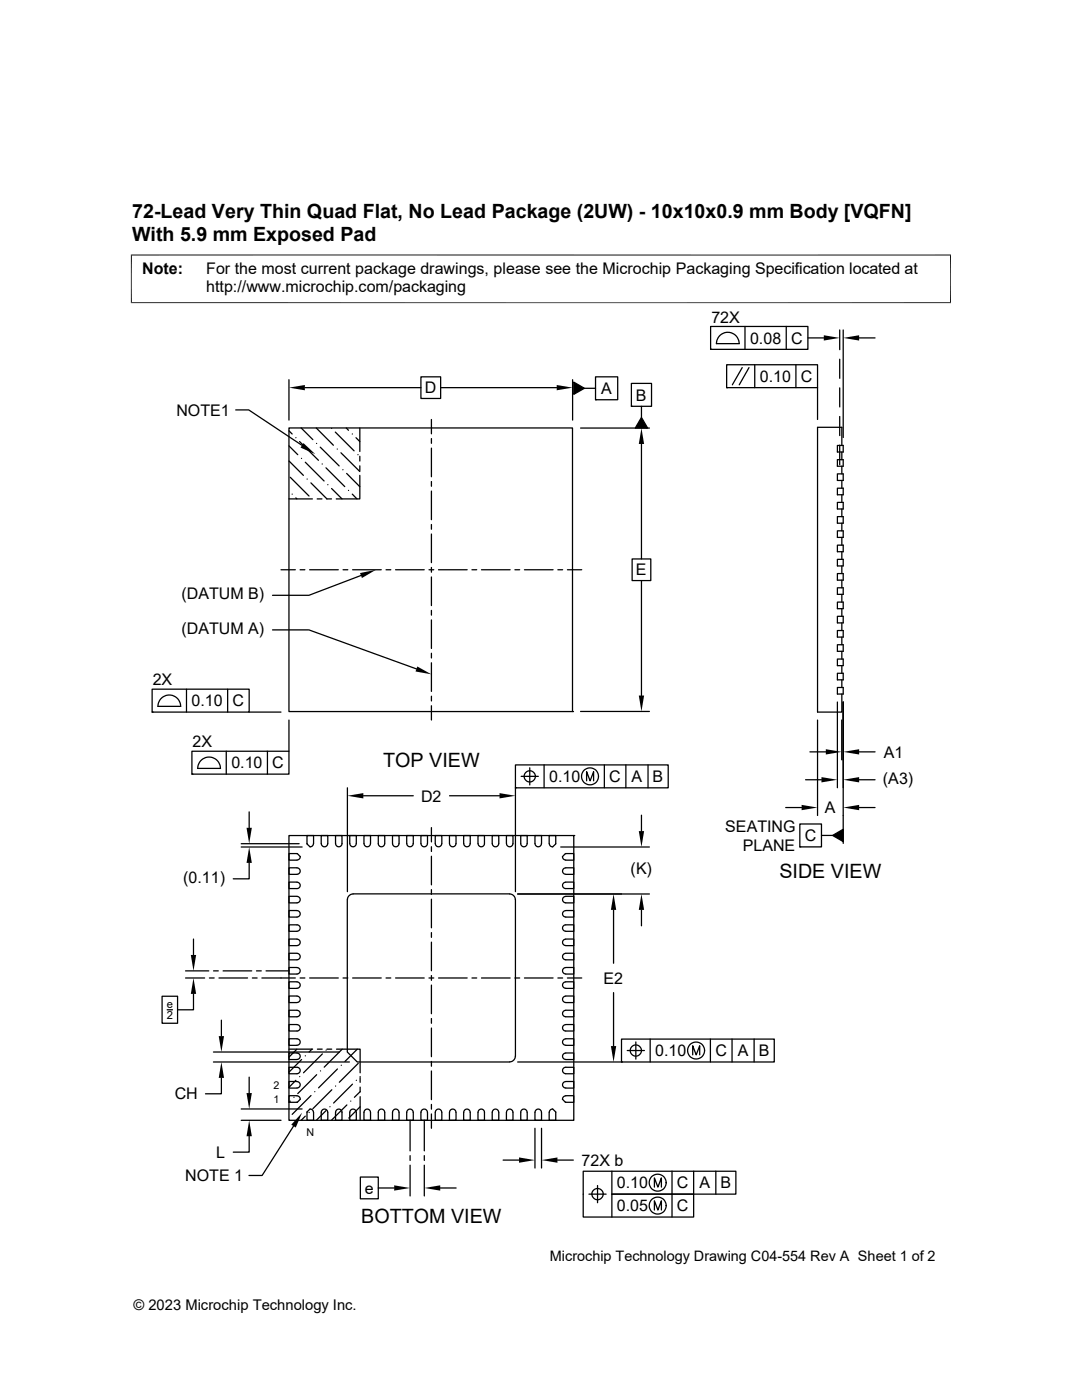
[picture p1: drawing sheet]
<svg xmlns="http://www.w3.org/2000/svg" width="216mm" height="279mm" viewBox="0 0 216 279" stroke-linecap="round" stroke-linejoin="round" font-family="sans-serif">
<g fill="none" stroke="#000" stroke-width=".25">
<path d="M57.7 75.8v8M60.8 77.4h23.2M84 75.2h3.9v4.3h-3.9zM87.9 77.4h23.2M114.3 75.8v8M114.5 76.3l2.1 1.2-2.1 1.2zM116.6 77.5h2.2M118.8 75.2h4.5v4.6h-4.5zM118.8 79.8h.1M126 76.5h4v4.6h-4zM141.8 65.2h19.4v4.5h-19.4zM141.8 69.7h.1"/>
<path d="M142.9 68.6h4.6a2.26 2.26 0 0 0-2.3-2.3 2.26 2.26 0 0 0-2.2 2.3M145 72.8h18.1v4.6h-18.1zM145 77.4h.1M148.1 73.4l-2 3.4M148.7 65.2v4.5M149.5 73.4l-2 3.4M150.6 72.8v4.6M156.9 65.2v4.5M158.8 72.8v4.6M161.2 67.4h3.2M163.1 77.4v6.3M167.6 65.8v4"/>
<path d="M167.6 71.7v3.8M167.6 77.4v3.8M168.3 65.8v21.5M171.4 67.4h3.2M47 81.8h2.6l10.7 7.1M57.7 99.6h4.6M57.7 86l.6 .6M57.7 89l1.7 1.7M57.7 92l2.8 2.9M57.7 85.4h56.5v56.6h-56.5zM57.9 95.2l3.8 3.8M58.3 98.6h.1"/>
<path d="M59 87.4h.1M59 99.4l.2 .2M59.8 88.1l3.7 3.8M60.1 85.4l2.3 2.3M60.2 91.5h.1M60.9 92.2l3.8 3.8M61.3 95.6h.1M62 96.4l3.2 3.2M63.1 85.4l3.4 3.5M63.2 88.5h.1M63.3 99.6h.9M63.9 89.2l3.8 3.8"/>
<path d="M64.3 92.6h.1M65 93.4l3.8 3.7M65.2 99.6h.9M65.4 96.7h.1M66.2 85.5h.1M66.2 97.5l2 2.1M66.9 86.2l3.8 3.8M67.3 89.6h.1M68 90.4l3.8 3.7M68.4 93.7h.1M69.1 85.4l.4 .5M69.2 94.5l2.6 2.6"/>
<path d="M69.5 97.9h.1M70.3 86.6h.1M70.3 98.6l.9 1M71 87.4l.8 .7M71.4 90.7h.1M71.8 85.4v4.7M71.8 91.1v.9M71.8 93v.9M71.8 94.9v4.7h-4.7M86.1 83.7v2.9M86.1 87.5v1M86.1 89.4v5.7"/>
<path d="M86.1 96.1v.9M86.1 98v5.7M115.8 85.4h13.8M126 81.1h.1M128 88.6v22.9M128 83.3l1.2 2.1h-2.4zM128 81.1v2.2M167.1 88.9h1.2v1.3h-1.2zM167.1 91.7h1.2v1.3h-1.2zM167.1 94.6h1.2v1.3h-1.2zM167.1 97.4h1.2v1.3h-1.2zM167.6 83.1v3.8"/>
<path d="M167.6 88.8v4M168 88.9v-3.6h-4.9v56.8h4.9v-3.6M168 90.2v1.5M168 93v1.6M168 95.9v1.5M168 98.7v1.6M56.1 113.7h2.8M59.9 113.7h.9M61.8 113.7h5.7M68.5 113.7h.9M70.4 113.7h5.7M72 114.9l-10.4 3.9h-7.2"/>
<path d="M77 113.7h1M78.9 113.7h5.7M85.6 113.7h1M86.1 104.7v.9M86.1 106.6v5.7M86.1 113.2v1M86.1 115.1v5.8M87.5 113.7h5.7M94.2 113.7h.9M96.1 113.7h5.7M102.7 113.7h1M104.6 113.7h5.8"/>
<path d="M111.3 113.7h1M113.2 113.7h2.9M126.1 111.5h3.8v4.4h-3.8zM128 115.9v22.9M167.1 100.3h1.2v1.3h-1.2zM167.1 103.1h1.2v1.3h-1.2zM167.1 105.9h1.2v1.4h-1.2zM167.1 108.8h1.2v1.3h-1.2zM167.1 111.6h1.2v1.3h-1.2zM167.1 114.5h1.2v1.3h-1.2zM167.1 117.3h1.2v1.3h-1.2zM168 101.6v1.5"/>
<path d="M168 104.4v1.5M168 107.3v1.5M168 110.1v1.5M168 112.9v1.6M168 115.8v1.5M168 118.6v1.6M30.4 137.5h19.3v4.6h-19.3zM37.2 137.5v4.6M45.4 137.5v4.6M54.4 125.7h7.2l21.5 7.8M86.1 121.8v1M86.1 123.7v5.7"/>
<path d="M86.1 130.4v.9M86.1 132.3v5.7M86.1 138.9v1M167.1 120.2h1.2v1.3h-1.2zM167.1 123h1.2v1.3h-1.2zM167.1 125.8h1.2v1.3h-1.2zM167.1 128.7h1.2v1.3h-1.2zM167.1 131.5h1.2v1.3h-1.2zM167.1 134.4h1.2v1.3h-1.2zM167.1 137.2h1.2v1.3h-1.2zM168 121.5v1.5M168 124.3v1.5"/>
<path d="M168 127.1v1.6M168 130v1.5M168 132.8v1.6M168 135.7v1.5M30.4 142.1h.1M31.5 141h4.5a2.26 2.26 0 0 0-2.2-2.3 2.26 2.26 0 0 0-2.3 2.3M38.3 149.9h19.4v4.6h-19.4zM38.3 154.5h.1M39.4 153.4h4.6a2.26 2.26 0 0 0-2.3-2.3 2.26 2.26 0 0 0-2.2 2.3M45.1 149.9v4.6M49.7 142.1h6.4M53.4 149.9v4.6"/>
<path d="M57.7 143.7v6.2M69.3 157.2v20.7M72.5 158.8h10M86.1 140.8v2.9M89.7 158.8h10M102.8 152.7h30.5v4.5h-30.5zM102.8 157.2h.1M102.8 157.2v20.7M104 154.9h3.4M105.7 153.2v3.5M108.6 152.7v4.5M114.2 142h.1"/>
<path d="M115.8 142h13.8M117.1 155.8v-1.8l.7 1.8 .6-1.8v1.8M120.6 152.7v4.5M124.9 152.7v4.5M129.3 152.7v4.5M160.7 155.6h3.2M161.6 150.1h3.2M163.1 143.7v19.1M167.1 140.1v17.1M168 143.7v7.9M168.3 140.1v28.2M171.4 150.1h3.2"/>
<path d="M171.4 155.6h3.2M48.1 169h12.2M48.1 168.4h11.6M49.7 172.2v3.2h-3.2M49.7 162v3.2M57.7 166.8h56.8v56.8h-56.8zM57.7 178.9h1.6a.63 .63 0 0 1 .6 .6 .63 .63 0 0 1-.6 .7h-1.6zM57.7 176l1.6 .1a.63 .63 0 0 1 .6 .6 .63 .63 0 0 1-.6 .6h-1.6zM57.7 173.2h1.6a.63 .63 0 0 1 .6 .6 .63 .63 0 0 1-.6 .7h-1.6zM57.7 170.3h1.6l.6 .7a.65 .65 0 0 1-.6 .6l-1.6 .1zM61.3 166.8h1.3l-.1 1.6a.65 .65 0 0 1-.6 .6l-.6-.6zM64.1 166.8h1.3v1.6a.63 .63 0 0 1-.7 .6 .63 .63 0 0 1-.6-.6z"/>
<path d="M67 168.4v-1.6h1.2v1.6a.63 .63 0 0 1-.6 .6 .63 .63 0 0 1-.6-.6M69.3 179.5v30.5l2 1.9h30.4M69.8 166.8h1.3v1.6a.63 .63 0 0 1-.7 .6 .63 .63 0 0 1-.6-.6zM70.4 178.4a1.16 1.16 0 0 0-1.1 1.1M70.4 178.4h31.3M72.6 166.8h1.3v1.6a.63 .63 0 0 1-.6 .6 .63 .63 0 0 1-.7-.6zM75.5 166.8h1.3v1.6a.63 .63 0 0 1-.7 .6 .63 .63 0 0 1-.6-.6zM78.3 166.8h1.3v1.6a.63 .63 0 0 1-.6 .6 .63 .63 0 0 1-.7-.6zM81.2 166.8h1.3l-.1 1.6a.63 .63 0 0 1-.6 .6 .63 .63 0 0 1-.6-.6zM84 166.8h1.3v1.6a.63 .63 0 0 1-.7 .6 .63 .63 0 0 1-.6-.6zM86.1 165.2v2.8M86.1 169v.9"/>
<path d="M86.1 170.9v5.7M86.1 177.5v1M86.1 179.5v5.7M86.8 166.8h1.4l-.1 1.6a.63 .63 0 0 1-.6 .6 .63 .63 0 0 1-.6-.6zM89.7 166.8h1.3v1.6a.63 .63 0 0 1-.7 .6 .63 .63 0 0 1-.6-.6zM92.5 166.8h1.3v1.6a.63 .63 0 0 1-.6 .6 .63 .63 0 0 1-.7-.6zM95.4 166.8h1.3v1.6a.63 .63 0 0 1-.7 .6 .63 .63 0 0 1-.6-.6zM98.2 166.8h1.3v1.6a.63 .63 0 0 1-.6 .6 .63 .63 0 0 1-.7-.6zM101 166.8h1.4l-.1 1.6a.63 .63 0 0 1-.6 .6 .63 .63 0 0 1-.6-.6zM101.7 178.4a1.16 1.16 0 0 1 1.1 1.1M102.8 179.5v31.3M103.3 178.4h26.3"/>
<path d="M105.2 168.4a.63 .63 0 0 1-.7 .6 .63 .63 0 0 1-.6-.6v-1.6h1.3v1.6M106.7 166.8h1.4l-.1 1.6a.63 .63 0 0 1-.6 .6 .63 .63 0 0 1-.6-.6zM109.6 166.8h1.3v1.6l-.6 .6a.65 .65 0 0 1-.7-.6zM111.9 169h17.7M112.2 171l.7-.7h1.6v1.4l-1.6-.1a.65 .65 0 0 1-.7-.6zM112.4 179.1l.5-.2h1.6v1.3h-1.6a.63 .63 0 0 1-.6-.4 .63 .63 0 0 1 .1-.7zM112.4 176.3l.5-.2 1.6-.1v1.3h-1.6a.63 .63 0 0 1-.6-.4 .63 .63 0 0 1 .1-.6zM112.4 173.4l.5-.2h1.6v1.3h-1.6a.63 .63 0 0 1-.6-.4 .63 .63 0 0 1 .1-.7zM114.5 166.8h.1M128 162.7v3.2M156.8 161.2h3.2M159.6 164.4h4.3v4.6h-4.3z"/>
<path d="M159.6 169h.1M163.9 166.7h2.2M166.1 166.7l2.2-1.2v2.5zM171.4 161.2h3.2M32.3 198.8h3.1v5.4h-3.1zM37 193.8h4.7M37 195.2h3.8M38.6 198.4v3.1h-3.2M38.6 187.4v3.2M41.8 195.2h.9M42.6 193.8h1M43.7 195.2h5.7"/>
<path d="M44.5 193.8h5.7M50.4 195.2h.9M51.2 193.8h.9M52.3 195.2h6.6M53.1 193.8h4.6M57.7 195.9l1.6 .1a.63 .63 0 0 1 .6 .6 .63 .63 0 0 1-.6 .6l-1.6 .1zM57.7 198.8h1.6a.63 .63 0 0 1 .6 .6 .63 .63 0 0 1-.6 .7h-1.6zM57.7 190.2l1.6 .1a.63 .63 0 0 1 .6 .6 .63 .63 0 0 1-.6 .6l-1.6 .1zM57.7 187.4h1.6a.63 .63 0 0 1 .6 .7 .63 .63 0 0 1-.6 .6h-1.6zM57.7 181.7h1.6a.63 .63 0 0 1 .6 .7 .63 .63 0 0 1-.6 .6h-1.6zM59.3 194.4a.63 .63 0 0 0 .6-.7 .63 .63 0 0 0-.6-.6h-1.6v1.3h1.6M59.3 185.8a.63 .63 0 0 0 .6-.6 .63 .63 0 0 0-.6-.6h-1.6v1.3h1.6"/>
<path d="M59.9 195.2h.9M61.8 195.2h5.7M68.5 195.2h.9M70.4 195.2h5.7M77 195.2h1M78.9 195.2h5.7M85.6 195.2h1M86.1 186.1v1M86.1 188v5.7M86.1 194.7v.9M86.1 196.6v5.7M87.5 195.2h5.7"/>
<path d="M94.2 195.2h.9M96.1 195.2h5.7M102.7 195.2h1M104.6 195.2h5.8M111.3 195.2h1M112.4 190.5l.5-.2 1.6-.1v1.4l-1.6-.1a.63 .63 0 0 1-.6-.4 .63 .63 0 0 1 .1-.6zM112.4 187.6l.5-.2h1.6v1.3h-1.6a.63 .63 0 0 1-.6-.4 .63 .63 0 0 1 .1-.7zM112.4 181.9l.5-.2h1.6v1.3h-1.6a.63 .63 0 0 1-.6-.4 .63 .63 0 0 1 .1-.7zM112.4 196.2l.5-.2 1.6-.1v1.4l-1.6-.1a.63 .63 0 0 1-.6-.4 .63 .63 0 0 1 .1-.6zM112.4 199l.5-.2h1.6v1.3h-1.6a.63 .63 0 0 1-.6-.4 .63 .63 0 0 1 .1-.7zM112.9 194.4a.63 .63 0 0 1-.7-.7 .63 .63 0 0 1 .7-.6h1.6v1.3h-1.6M112.9 185.8a.63 .63 0 0 1-.7-.6 .63 .63 0 0 1 .7-.6h1.6v1.3h-1.6"/>
<path d="M113.2 195.2h2.9M122.4 181.6v10.6M122.4 198.1v10.7M128 181.6v3.2M33.4 201.5h1M42.6 210h25.1M42.6 211.9h27.1M44.2 215.1v3.2h-3.2M44.2 203.6v3.2M49.7 215v3.1M57.7 204.5h1.6a.63 .63 0 0 1 .6 .6 .63 .63 0 0 1-.6 .7h-1.6zM57.7 207.3h1.6a.63 .63 0 0 1 .6 .7 .63 .63 0 0 1-.6 .6h-1.6z"/>
<path d="M57.7 215.8l1.6 .1a.63 .63 0 0 1 .6 .6 .63 .63 0 0 1-.6 .6h-1.6zM57.7 209.4h4.7M57.9 219.8l-.2 .2M58.7 219h.1M59 215.6l-1.3 1.4M59.2 209.4l-1.5 1.6M59.3 202.9a.63 .63 0 0 0 .6-.6 .63 .63 0 0 0-.6-.7h-1.6v1.3h1.6M59.3 211.4a.63 .63 0 0 0 .6-.6 .63 .63 0 0 0-.6-.6l-1.6-.1v1.4h1.6M59.3 214.3a.63 .63 0 0 0 .6-.7 .63 .63 0 0 0-.6-.6h-1.6v1.3h1.6M59.3 220h-1.6v-1.3h1.6a.65 .65 0 0 1 .6 .7l-.6 .6M59.3 220h.1M59.8 214.9h.1"/>
<path d="M60.2 211.5l-2.5 2.5M60.9 210.7h.1M62.1 218.6l-3.8 3.8M62.3 209.4l-.6 .6M62.8 217.9h.1M63.2 214.5l-3.8 3.7M63.3 209.4h1M63.9 213.7h.1M64.3 210.3l-3.7 3.8M65.1 209.6h.1M65.2 209.4h1M66.2 217.5l-3.8 3.8"/>
<path d="M67 216.7h.1M67.1 209.4h4.8v4.7M67.3 213.3l-3.7 3.8M68.1 212.6h.1M68.3 209.4l-3.6 3.6M70 219.8h.1M70.3 216.4l-3.7 3.7M71.1 215.6h.1M71.3 209.4l-2.5 2.4M71.5 212.2l-3.8 3.8M71.9 214.8v.1M71.9 217.9l-1.2 1.1"/>
<path d="M71.9 215.1v.9M71.9 217v.9M71.9 218.9v4.7M86.1 203.3v.9M86.1 205.2v5.7M86.1 211.8v1M86.1 213.7v5.8M102.8 210.8a1.16 1.16 0 0 1-1.1 1.1M103.3 211.9h20.7M112.4 204.7l.5-.2h1.6v1.3h-1.6a.63 .63 0 0 1-.6-.4 .63 .63 0 0 1 .1-.7zM112.4 207.5l.5-.2h1.6v1.3h-1.6a.63 .63 0 0 1-.6-.4 .63 .63 0 0 1 .1-.7zM112.4 216l.5-.1 1.6-.1v1.3h-1.6a.63 .63 0 0 1-.6-.4 .63 .63 0 0 1 .1-.7z"/>
<path d="M112.8 220h.1M112.9 202.9a.63 .63 0 0 1-.7-.6 .63 .63 0 0 1 .7-.7h1.6v1.3h-1.6M112.9 211.4a.63 .63 0 0 1-.7-.6 .63 .63 0 0 1 .7-.6l1.6-.1v1.4h-1.6M112.9 214.3a.63 .63 0 0 1-.7-.7 .63 .63 0 0 1 .7-.6h1.6v1.3h-1.6M112.9 220h1.6v-1.3h-1.6a.65 .65 0 0 0-.7 .7l.6 .6M124 207.4h30.5v4.5h-30.5zM124 211.9h.1M125.2 209.7h3.4M126.9 207.9v3.5M129.7 207.4v4.5M138.2 210.5v-1.8l.7 1.8 .7-1.8v1.8M141.8 207.4v4.5"/>
<path d="M146.1 207.4v4.5M150.5 207.4v4.5M48.1 223.6h8M48.1 221.3h12.2M49.7 226.8v3.1h-3.2M58.6 224.7l-6.3 9.9h-2.6M60.9 222.8l-.8 .8M61.3 221.9l.6-.6a.65 .65 0 0 1 .6 .7l.1 1.6h-1.3zM61.7 222h.1M64.3 221.5a.63 .63 0 0 1 .7-.1 .63 .63 0 0 1 .4 .6v1.6h-1.3v-1.6zM65.1 221.6l-2 2M65.8 220.9h.1"/>
<path d="M67 222v1.6h1.2v-1.6a.63 .63 0 0 0-.6-.7 .63 .63 0 0 0-.6 .7M69.2 220.5l-3.1 3.1M70 221.5a.63 .63 0 0 1 .7-.1 .63 .63 0 0 1 .4 .6v1.6h-1.3v-1.6zM71.9 220.9l-2.3 2.2M71.9 234.9h3.6v4.3h-3.6zM72.8 221.5a.63 .63 0 0 1 .7-.1 .63 .63 0 0 1 .4 .6v1.6h-1.3v-1.6zM75.5 237.1h3.2M75.7 221.5a.63 .63 0 0 1 .7-.1 .63 .63 0 0 1 .4 .6v1.6h-1.3v-1.6zM78.5 221.5a.63 .63 0 0 1 .7-.1 .63 .63 0 0 1 .4 .6v1.6h-1.3v-1.6zM81.4 221.5a.63 .63 0 0 1 .7-.1 .63 .63 0 0 1 .3 .6l.1 1.6h-1.3v-1.6zM81.8 223.6v6.1M81.8 230.6v1"/>
<path d="M81.8 232.5v6.2M84.2 221.5a.63 .63 0 0 1 .7-.1 .63 .63 0 0 1 .4 .6v1.6h-1.3v-1.6zM84.7 223.6v6.1M84.7 230.6v1M84.7 232.5v6.2M86.1 220.4v1M86.1 222.3v2.9M87.1 221.5a.63 .63 0 0 1 .6-.1 .63 .63 0 0 1 .4 .6l.1 1.6h-1.4l.1-1.6zM87.8 237.1h3.2M89.9 221.5a.63 .63 0 0 1 .7-.1 .63 .63 0 0 1 .4 .6v1.6h-1.3v-1.6zM92.7 221.5a.63 .63 0 0 1 .7-.1 .63 .63 0 0 1 .4 .6v1.6h-1.3v-1.6zM95.6 221.5a.63 .63 0 0 1 .7-.1 .63 .63 0 0 1 .4 .6v1.6h-1.3v-1.6z"/>
<path d="M98.4 221.5a.63 .63 0 0 1 .7-.1 .63 .63 0 0 1 .4 .6v1.6h-1.3v-1.6zM100.4 231.5h3.2M101.3 221.5a.63 .63 0 0 1 .7-.1 .63 .63 0 0 1 .3 .6l.1 1.6h-1.4l.1-1.6zM105.2 222a.63 .63 0 0 0-.7-.7 .63 .63 0 0 0-.6 .7v1.6h1.3v-1.6M106.7 225.2v7.9M107 221.5a.63 .63 0 0 1 .6-.1 .63 .63 0 0 1 .4 .6l.1 1.6h-1.4l.1-1.6zM108.1 225.2v7.9M109.8 221.5l.5-.2 .6 .6v1.7h-1.3v-1.6zM111.2 231.5h3.2M117.5 238.3h3.4M118.1 238.3a1.14 1.14 0 0 1 1.5-1.1 1.14 1.14 0 0 1 .5 1.8 1.14 1.14 0 0 1-1.9-.3l-.1-.4M119.2 236.6v3.4"/>
<path d="M122.1 233.7v4.6h16.3v4.6h-22v-9.2h30.4v4.6h-24.7v4.6M130.6 236.9v-1.8l.7 1.8 .7-1.8v1.8M134.1 233.7v9.2M138.4 233.7v4.6M142.8 233.7v4.6M130.6 241.5v-1.9l.7 1.9 .7-1.9v1.9"/>
<circle cx="105.7" cy="154.9" r="1.12"/>
<circle cx="117.7" cy="154.9" r="1.69"/>
<circle cx="126.9" cy="209.7" r="1.12"/>
<circle cx="138.9" cy="209.7" r="1.69"/>
<circle cx="131.2" cy="236" r="1.69"/>
<circle cx="131.2" cy="240.6" r="1.69"/>
</g>
<g fill="#000">
<path d="M57.7 77.4l3.1-.6v1.1zM111.1 76.8l3.2 .6-3.2 .5zM114.5 76.3l2.1 1.2-2.1 1.2zM164.4 66.9l3.2 .5-3.2 .6zM168.3 67.4l3.1-.5v1.1zM60.6 88.4l2.3 2.2-2.9-1.3zM128 85.4l.5 3.2h-1zM128 83.3l1.2 2.1h-2.4zM71.8 114.4l3.2-.7-2.8 1.7zM83.3 133l2.8 1.6-3.2-.6zM127.5 138.8h1l-.5 3.2zM69.3 158.8l3.2-.5v1z"/>
<path d="M99.7 158.3l3.1 .5-3.1 .5zM163.9 155.1l3.2 .5-3.2 .5zM164.8 149.5l3.2 .6-3.2 .5zM168.3 150.1l3.1-.6v1.1zM168.3 155.6l3.1-.5v1zM49.2 165.2h1l-.5 3.2zM49.7 169l.5 3.2h-1zM127.5 165.9h1l-.5 3.1zM160 160.6l3.1 .6-3.1 .5zM166.1 166.7l2.2-1.2v2.5zM168.3 161.2l3.1-.6v1.1zM38.1 190.6h1l-.5 3.2z"/>
<path d="M38.6 195.2l.5 3.2h-1zM122.4 178.4l.6 3.2h-1.1zM128 178.4l.5 3.2h-1zM43.6 206.8h1.1l-.5 3.2zM44.2 211.9l.5 3.2h-1.1zM49.2 218.1h1l-.5 3.2zM121.9 208.8h1.1l-.6 3.1zM49.7 223.6l.5 3.2h-1zM60.3 222.1l-1.3 2.9-.9-.5zM78.7 236.6l3.1 .5-3.1 .5zM84.7 237.1l3.1-.5v1zM103.6 231l3.1 .5-3.1 .6z"/>
<path d="M108.1 231.5l3.1-.5v1.1z"/>
</g>
<path d="M26.1 50.9h163.7M26.2 50.8v9.7M189.7 50.8v9.7M26.1 60.4h163.7" fill="none" stroke="#000" stroke-width=".2"/>
<g font-size="3.9">
<text x="26.4" y="43.5">72-Lead Very Thin Quad Flat, No Lead Package (2UW) - 10x10x0.9 mm Body [VQFN]</text>
<text x="26.4" y="48.1">With 5.9 mm Exposed Pad</text>
<text x="76.5" y="153.1">TOP VIEW</text>
<text x="155.5" y="175.3">SIDE VIEW</text>
<text x="72.1" y="244.1">BOTTOM VIEW</text>
</g>
<g font-size="3.2">
<text x="28.4" y="54.7">Note:</text>
<text x="41.1" y="58.3">http://www.microchip.com/packaging</text>
<text x="41.1" y="54.7">For the most current package drawings, please see the Microchip Packaging Specification located at</text>
<text x="141.9" y="64.4">72X</text>
<text x="149.7" y="68.6">0.08</text>
<text x="157.9" y="68.6">C</text>
<text x="151.6" y="76.2">0.10</text>
<text x="159.8" y="76.2">C</text>
<text x="35.2" y="82.9">NOTE1</text>
<text x="84.8" y="78.5">D</text>
<text x="120" y="78.6">A</text>
<text x="126.9" y="79.9">B</text>
<text x="36.2" y="119.6">(DATUM B)</text>
<text x="126.9" y="114.9">E</text>
<text x="36.2" y="126.5">(DATUM A)</text>
<text x="30.5" y="136.8">2X</text>
<text x="38.2" y="141">0.10</text>
<text x="46.4" y="141">C</text>
<text x="38.4" y="149.1">2X</text>
<text x="46.2" y="153.3">0.10</text>
<text x="54.3" y="153.4">C</text>
<text x="176.4" y="151.2">A1</text>
<text x="84" y="160">D2</text>
<text x="109.6" y="156.1">0.10</text>
<text x="121.6" y="156.1">C</text>
<text x="126" y="156.1">A</text>
<text x="130.2" y="156.1">B</text>
<text x="176.2" y="156.4">(A3)</text>
<text x="144.7" y="166.1">SEATING</text>
<text x="160.6" y="167.9">C</text>
<text x="164.6" y="162.3">A</text>
<text x="148.2" y="169.9">PLANE</text>
<text x="36.6" y="176.2">(0.11)</text>
<text x="125.8" y="174.5">(K)</text>
<text x="120.4" y="196.3">E2</text>
<text x="130.7" y="210.8">0.10</text>
<text x="142.7" y="210.8">C</text>
<text x="147.2" y="210.8">A</text>
<text x="151.4" y="210.8">B</text>
<text x="34.9" y="219.4">CH</text>
<text x="43.1" y="231.1">L</text>
<text x="116" y="232.6">72X b</text>
<text x="37" y="235.7">NOTE 1</text>
<text x="72.8" y="238.2">e</text>
<text x="123.1" y="237.2">0.10</text>
<text x="135.1" y="237.2">C</text>
<text x="139.6" y="237.2">A</text>
<text x="143.7" y="237.2">B</text>
<text x="123.1" y="241.7">0.05</text>
<text x="135.1" y="241.7">C</text>
</g>
<g font-size="2.9">
<text x="109.7" y="251.7">Microchip Technology Drawing C04-554 Rev A Sheet 1 of 2</text>
<text x="26.6" y="261.3">© 2023 Microchip Technology Inc.</text>
</g>
<g font-size="2.2">
<text x="33.3" y="201.3">e</text>
<text x="33.3" y="203.4">2</text>
</g>
<g font-size="2.1">
<text x="54.6" y="220.1">1</text>
<text x="54.6" y="217.2">2</text>
<text x="61.2" y="226.8">N</text>
</g>
</svg>
